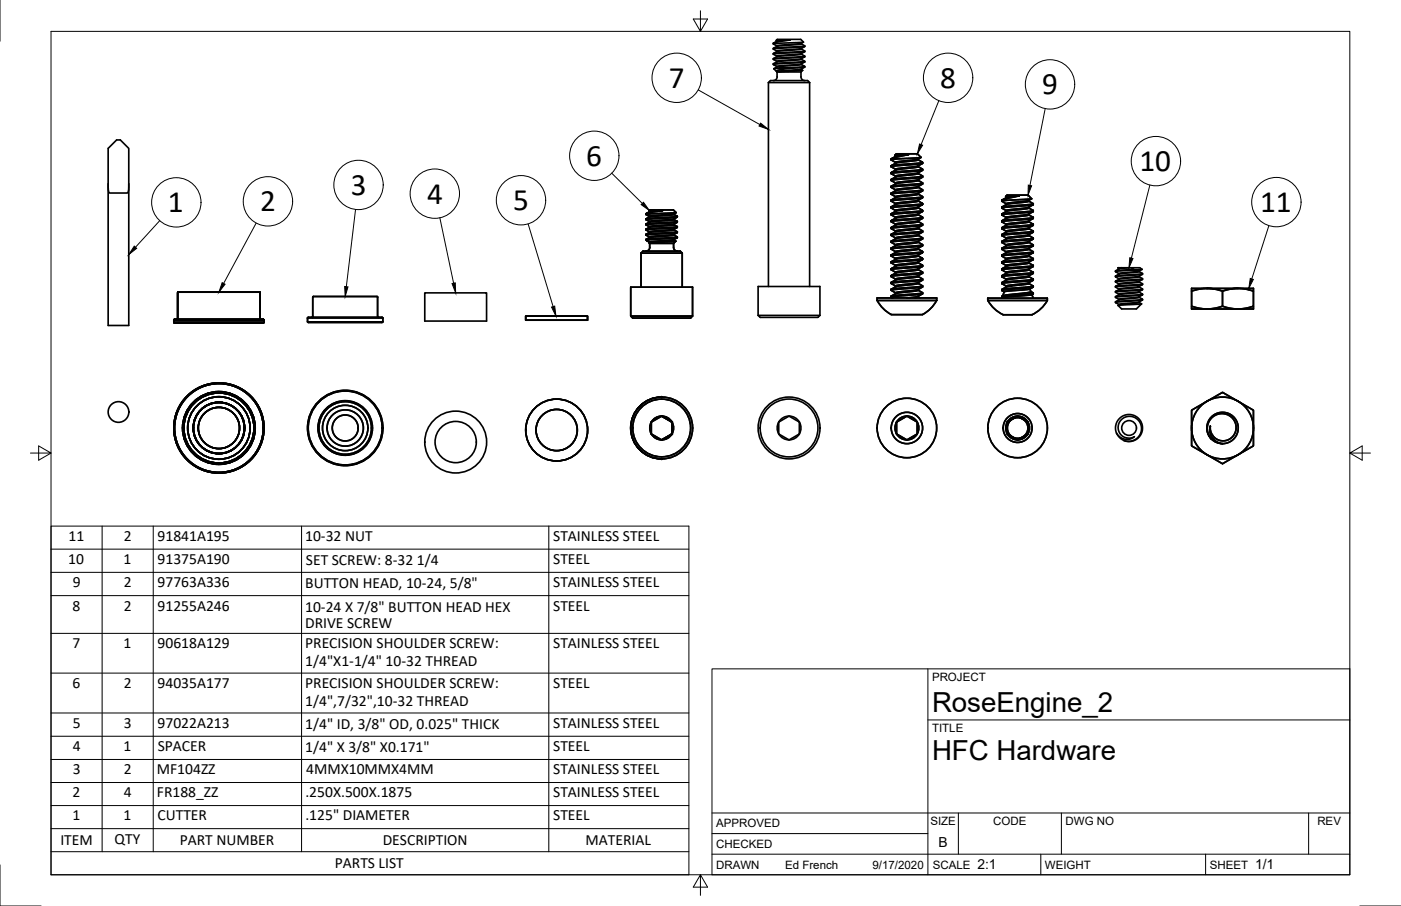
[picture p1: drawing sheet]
<svg xmlns="http://www.w3.org/2000/svg" width="432mm" height="279mm" viewBox="0 0 432 279" stroke-linecap="round" stroke-linejoin="round" font-family="sans-serif">
<!-- layer: Visible -->
<g fill="none" stroke="#000" stroke-width=".51">
<path d="M238.4 13.4v.1M239.2 12.5l.4-.4h7.2l.8 .9M239.3 12.5l.1 .1M239.4 12.6v.1M239.4 14.1v.2M239.4 15.7v.2M239.4 17.3v.2M239.4 18.9v.2M239.4 14.3l-1 .6M239.4 17.5l-1 .6M239.4 19.1l-1 .6M239.4 12.7l-.9 .6"/>
<path d="M239.6 13.4l-1.2 .1 1 .6M240.8 12.3h2.7l-4 .7-1.1 .4M240.8 12.3l-1.5 .2M240.8 12.3l-1.4 .3M243.5 12.3l-4.1 .4M247 13.5l1 .7-8.8 .6-.8 .1v.2M247 15.1l1 .6-8.8 .7-.8 .1v.2M247 16.7l1 .6-8.8 .6-.8 .2v.2M247 18.3l1 .6-8.8 .6-.8 .2v.2M247 19.9l1 .6-8 .6h3.5M247 13.5l-7.6 .8M247 15.1l-7.3 .7-1.3 .7"/>
<path d="M247 16.7l-7.6 .8M247 18.1v.2l-.6 .2-7 .6M247 19.9l-7.6 .8M247 13.4v.1M247 14.9v.2M247 16.5v.2M247 19.7v.2M247.6 13l-9.2 .4M247.6 13l-1.1 .5-7.1 .6M248 14.4l-1.5 .7-7.1 .6M248 15.9l-1.5 .8-7.1 .6M248 17.5l-1.2 .7-7.4 .7"/>
<path d="M248 19.1l-1.2 .7-7.4 .7M248 14.1v.3l-.6 .1-9 .6 1 .6M248 15.7v.3l-.6 .1-9 .6 1 .6M248 17.3v.2l-.6 .2-9 .6 1 .6M248 18.9v.2l-.6 .1-9 .7 1 .6M236.8 25.5a2.51 2.51 0 0 1 2.6-.7h7.6a2.45 2.45 0 0 1 2.5 .7M236.8 25.5h12.7M236.8 25.5v62.8M238.5 21.2l.8 .8M239.4 22.1h.8M239.4 22.1l.1 .1M239.4 20.5v.2"/>
<path d="M239.4 22.1h.1M239.4 20.7l-.9 .5M239.5 22.2h7.4M239.5 22.2v1.5M239.5 23.7l-.2 .7-.9 .4M240 21.1l-1.5 .1M243.5 21.1l-3.5 .5-.6 .2v.3M246.9 22.2v1.9l.4 .5 .7 .2M247 21.5l-6.8 .6M247 21.3v.2M247 21.5l.4 .2M247.4 21.7l-7.2 .4"/>
<path d="M247.4 21.7l-.5 .5M248 20.7l-1.2 .7-7.4 .7M248 20.5v.2l-.5 .1-4 .3M249.5 25.5v62.8M33.3 56.6v43.8h6.4v-43.8M35.9 43.2h1.2l2.6 2.6v12.1l-.4 1.6h-5.6l-.3-.7-.1-13zM274.7 49v.3M274.7 53.3v.2M274.7 57.5v.3M274.7 49.3l1.4 .8M274.7 53.6l1.4 .7M274.7 57.8l1.4 .8"/>
<path d="M275.9 47.9a2.29 2.29 0 0 1 2.1-.5h4.7l1.1 1.1M276.1 48l-.2-.2 4.2-.2-4.1 .9-1.3 .5 9.1-.5M276.1 50.1v.2M276.1 54.3v.2M276.1 58.5v.3M276.1 49l-1.4 .3M277.5 47.6l-1.4 .3v.3M280.1 47.6l-3.6 .4-1.7 .9M283 49.3l1.3 .8-9 .9-.6 .1v.3M283 53.5l1.3 .9-9 .8-.6 .1v.3M283 57.7l1.3 .9-9 .8-.6 .2v.3M283 49l-.1 .4-.5 .1-6.1 .7-1.6 .9"/>
<path d="M283 51.4l-6.5 .9-1.8 .9M283 53.3l-.1 .3-.7 .2-5.9 .6-1.6 .9M283 55.6l-6.5 .9-1.8 .9M283 57.5l-.1 .3-.7 .2-5.9 .7-1.6 .9M283 59.9l-6.5 .8-1.8 1M283 51.4l1.3 .8M283 55.6l1.3 .8M283 59.8l1.3 .8M283 51.2v.2M283 55.4v.2M283 59.6v.3M283.8 48.6l-1.3 .6-6.4 .9"/>
<path d="M284.3 52.2l-.9 .2-8.7 .9M284.3 56.4l-.9 .3-8.7 .8M284.3 50.4l-1.6 .9-6 .7-.6 .2v.2M284.3 52.5l-1.8 .9-6.4 .9M284.3 54.6l-1.6 .9-5.9 .7-.7 .2v.3M284.3 56.7l-1.8 1-6.4 .8M284.3 58.9l-1.6 .9-5.9 .6-.7 .2v.3M284.3 50.4l-9.6 1 1.4 .8M284.3 52.2v.3l-.7 .2-7.5 .6-1.4 .3M284.3 54.3v.3l-.7 .2-8.9 .8 1.4 .9M284.3 56.7l-8.6 .8-1 .3M284.3 58.5v.4l-.7 .1-8.9 .8 1.4 .9"/>
<path d="M284.3 50.1v.3M284.3 56.4v.3M197.6 78.1a2.51 2.51 0 0 1 2.5-.7h7.6a2.49 2.49 0 0 1 2.6 .7M197.6 78.1h12.7M197.6 78.1v10.5M199.1 73.9h.9M199.1 66v.1M199.1 67.5v.2M199.1 69.1v.2M199.1 72.3v.2M199.1 73.9h.1M199.1 73.9l.4 .4"/>
<path d="M199.1 66.1l1 .6M199.1 67.7l1 .6M199.1 70.9l1 .6M199.1 72.5l1 .6M200 65.1a2.74 2.74 0 0 1 2.4-.4h5.1l.9 .9M200 73.9l-.6 .4 .7 .4M200 65.1l.1 .1M200.1 74.9l.1 .2M200.1 66.7v.2M200.1 69.9v.2M200.1 71.5v.2M200.1 74.7v.1"/>
<path d="M200.2 75.1h7.4M200.2 75.1v1.6l-.4 .5-.7 .2M200.3 66l-1.2 .1M201.5 64.9h2.8l-4 .6-1.2 .5M201.5 64.9l-1.5 .2M201.5 64.9l-1.2 .2-.2 .2M204.3 64.9l-4 .4-1.1 .5M207.6 75.1l.1 1.6 .4 .5 .7 .2M207.7 70.9l1 .6-9.6 .8M207.7 66.1l-7.2 .7-1.4 .7M207.7 67.7l-7.2 .7-1.4 .7M207.7 69.3l-7.2 .7-1.4 .7"/>
<path d="M207.7 70.9l-7.3 .7-1.3 .7M207.7 72.5l-7.3 .7-1.3 .7M207.7 74.1l-7.6 .8M207.7 66v.1M207.7 67.5v.2M207.7 69.1v.2M207.7 70.7v.2M207.7 72.3v.2M207.7 73.9v.2M207.7 66.1l1 .6M207.7 67.7l1 .6M207.7 69.3l1 .6"/>
<path d="M207.7 72.5l1 .5M207.7 74.1l.6 .3M208.3 74.4l-8.2 .5M208.3 74.4l-.7 .7M208.3 65.6l-1 .5-7.2 .6M208.4 65.6l-9.3 .4M208.7 66.7l-9.6 .8M208.7 68.3l-9.6 .8M208.7 69.9l-8.9 .6-.7 .2v.2M208.7 73l-9.6 .9M208.7 67l-1.4 .6-6.4 .5-.7 .2-.1 .2M208.7 68.5l-1.4 .7-7.2 .7"/>
<path d="M208.7 70.1l-1.4 .7-7.2 .7M208.7 71.7l-1.4 .7-6.5 .5-.6 .1-.1 .3M208.7 73.3l-1.4 .7-7.2 .7M208.7 66.9l-9.6 .8M208.7 68.5l-9.6 .8 1 .6M208.7 70.1l-9.6 .8M208.7 71.5v.2l-.5 .1-9.1 .7M208.7 73.3l-8.7 .6M208.7 66.7v.2M208.7 68.3v.2M208.7 69.9v.2M208.7 73.1v.2"/>
<path d="M210.3 78.1v10.5M274.7 68.1v.2M274.7 72.3v.3M274.7 76.5v.3M274.7 62l1.4 .8M274.7 66.3l1.4 .8M274.7 76.9l1.4 .7M276.1 62.8v.2M276.1 67v.2M276.1 71.2v.3M276.1 75.5v.2M276.1 79.7v.3"/>
<path d="M283 62l1.3 .8-9 .9-.6 .1v.3M283 66.2l1.3 .9-9.6 1M283 70.4l1.3 .9-9.6 1M283 74.7l1.3 .8-9.6 1M283 78.9l1.3 .9-9.6 1M283 61.7l-.1 .4-.7 .1-5.9 .7-1.6 .9M283 64.1l-6.5 .9-1.8 .9M283 66l-.1 .3-.7 .2-5.9 .6-1.6 .9M283 68.1l-.1 .3-.7 .2-5.9 .7-1.6 .8M283 70.5l-6.5 .8-1.8 1M283 72.6l-6.5 .8-1.8 1M283 74.7l-6.5 .9-1.8 .9"/>
<path d="M283 76.8l-6.5 .9-1.8 .9M283 78.9l-6.5 .9-1.8 .9M283 64.1l1.3 .8M283 68.3l1.3 .8M283 72.6l1.3 .7M283 76.8l1.3 .8M283 63.9v.2M283 70.2v.3M283 72.3v.3M283 74.5v.2M283 76.6v.2M283 78.7v.2"/>
<path d="M284.3 60.6l-1.3 .3-7.7 .7-.6 .1v.3M284.3 64.9l-1.3 .3-7.7 .6-.6 .1v.3M284.3 69.1l-1.3 .3-7.6 .6-.7 .1v.4M284.3 73.3l-1.3 .3-7.9 .7-.4 .1v.3M284.3 77.6l-1.3 .3-7.4 .5-.9 .2v.3M284.3 61l-1.8 .9-6.4 .9M284.3 63.1l-1.6 .9-5.9 .7-.7 .2v.2M284.3 65.2l-1.8 .9-6.4 .9M284.3 67.3l-1.6 .9-5.9 .7-.7 .2v.3M284.3 69.4l-1.8 1-6.4 .8M284.3 71.6l-1.6 .9-5.9 .6-.7 .2v.3M284.3 73.7l-1.8 .9-6.4 .9"/>
<path d="M284.3 75.8l-1.6 .9-5.9 .7-.7 .1v.4M284.3 77.9l-1.8 .9-6.4 .9M284.3 60.9l-8.6 .9-1 .2M284.3 62.8v.3l-.8 .2-8.8 .8 1.4 .8M284.3 65.2l-8.6 .8-1 .3M284.3 67v.3l-.8 .2-8.8 .8 1.4 .9M284.3 69.4l-9.6 1 1.4 .9M284.3 71.2v.4l-.8 .1-8.8 .8 1.4 .9M284.3 73.6l-9.6 1.1 1.4 .8M284.3 75.5v.3l-.5 .1-7.7 .6-1.4 .4M284.3 77.9l-9.6 1 1.4 .9M284.3 79.7v.3l-.5 .2-7.7 .6-1.4 .3"/>
<path d="M284.3 60.7v.2M284.3 64.9v.3M284.3 69.1v.3M284.3 73.4v.2M284.3 77.6v.3M308.8 61.8h1.4M308.8 61.8v.2M308.8 63.9v.3M308.8 68.1v.3M308.8 70.2v.3M308.8 72.3v.3M308.8 74.5v.2"/>
<path d="M308.8 76.6v.3M308.8 78.7v.3M308.8 64.2l1.4 .8M308.8 68.4l1.4 .8M308.8 72.7l1.4 .7M308.8 79l1.4 .8M310 60.6a2.29 2.29 0 0 1 2.1-.4h4.8l1 1.1-7.7 .5M310.2 60.7l1.4-.3h2.6l-4.3 .9-1.1 .5M310.2 60.7v.3M310.2 64.9v.3M310.2 69.2v.2M310.2 73.4v.3"/>
<path d="M310.2 77.6v.3M310.2 61.8l-1.4 .2 1.4 .9M310.2 65.2l-1.4 .8M310.2 75.7l-1.4 .9M310.2 80l-1.4 .8M310.2 60.9l-1.3 .8M311.6 60.4l-1.6 .2 .2 .1M314.2 60.4l-4 .5M317.1 62l1.4 .8-9.7 1.1M317.1 64.1l1.4 .9-9 .8-.7 .2v.3M317.1 66.3l1.4 .8-9.7 1M317.1 68.4l1.4 .8-9.7 1"/>
<path d="M317.1 70.5l1.4 .8-9.7 1M317.1 72.6l1.4 .8-9.7 1.1M317.1 74.7l1.4 .8-9.7 1.1M317.1 76.8l1.4 .9-9.7 1M317.1 79l1.4 .8-9.7 1M317.1 62l-6.6 .9-1.7 1M317.1 63.9v.3l-.5 .1-6.4 .9M317.1 66.3l-6.6 .9-1.7 .9M317.1 68.2v.2l-.5 .2-6.1 .7-1.7 .9M317.1 70.5l-6.6 .9-1.7 .9M317.1 72.4v.3l-.5 .1-6.1 .7-1.7 .9M317.1 74.7l-6.9 1"/>
<path d="M317.1 76.9l-6.6 .8-1.7 1M317.1 79l-6.9 1M317.1 61.8v.2M317.1 66v.3M317.1 70.3v.2M317.1 74.5v.2M317.1 76.6v.3M317.1 78.7v.3M317.9 61.3l-1.2 .6-6 .7-.5 .2v.3M318.4 63.1l-1.9 1-6.3 .8M318.4 65.3l-1.7 .9-5.9 .6-.6 .2v.3M318.4 67.4l-1.9 .9-6.3 .9"/>
<path d="M318.4 69.5l-1.7 .9-5.9 .7-.6 .1v.3M318.4 71.6l-1.9 1-6.3 .8M318.4 73.7l-1.6 .9-6 .7-.6 .2v.3M318.4 75.8l-1.6 .9-6.6 .9M318.4 78l-1.6 .8-6 .7-.6 .2v.3M318.5 62.8l-.1 .3-.5 .2-7.9 .6-1.2 .3M318.5 64.9l-.1 .4-.6 .1-9 .9 1.4 .8M318.5 67.1l-.1 .3-.6 .1-7.8 .6-1.2 .3M318.5 69.2l-.1 .3-.6 .1-9 .9 1.4 .8M318.5 71.3l-.1 .3-.6 .2-7.8 .6-1.2 .3M318.5 73.4l-.1 .3-.6 .2-9 .8 1.4 .9M318.5 75.5l-.1 .3-.6 .2-9 .8 1.4 .9"/>
<path d="M318.5 77.6l-.1 .4-.6 .1-7.8 .6-1.2 .3M318.5 79.8l-.1 .3-.6 .1-9 .9 1.4 .8M53.6 98.7l.2-.2h27.4l.2 .2M53.6 98.7h27.8M53.6 99.4h27.8M53.6 98.7v.7l.2 .2h27.4l.2-.2M80.2 90.2v8.1M80.2 98.3l.2 .2M80.2 90.2l-25.4-.1v8.2l-.2 .2M81.4 98.7v.7M94.8 98l.2-.1h22.8l.2 .1M94.8 98h23.2"/>
<path d="M94.8 99.3h23.2M94.8 98v1.3l.2 .1h22.8l.2-.1M96.6 91.4h19.6l.2 .2M96.6 91.4l-.2 .2v6l-.3 .2M116.4 91.7v5.9M116.4 97.6l.3 .2M118 98v1.3M130.9 90.3h19.1v8.7h-19.1zM162 97.5h19.1v1.2h-19.1zM194.4 97.5a2.63 2.63 0 0 0 2.6 .6h13.8a2.59 2.59 0 0 0 2.6-.6M194.4 97.5h19M194.4 97.5v-8.9h19v8.9"/>
<path d="M233.7 97.3a2.63 2.63 0 0 0 2.6 .6h13.8a2.57 2.57 0 0 0 2.6-.6M233.7 97.3h19M233.7 97.3v-9h19v9M270.3 91.9h18.4v.8h-18.4zM270.4 92.6a8.9 8.9 0 0 0 4.7 4.4h7.3a3.7 3.7 0 0 0 3.9-1.3l1.6-1.7 .8-1.4M274.7 80.8v.2M274.7 85v.3M274.7 89.2v.3M274.7 81.1l1.4 .8M274.7 85.3l1.4 .8M274.7 89.6l1.4 .7M276.1 90.3v.3"/>
<path d="M283 81l1.3 .9-8.9 .8-.7 .1v.4M283 85.3l1.3 .8-8.9 .8-.7 .2v.3M283 89.5l1.3 .8-8.9 .9-.7 .1v.3M283 81l-6.5 .9-1.8 .9M283 83.2l-6.5 .8-1.8 1M283 85.3l-6.7 .9-1.6 .9M283 87.4l-6.7 .9-1.6 .9M283 89.3l-.1 .3-.5 .1-6.1 .7-1.6 .9M283 91.6l-1 .3M283 83.1l1.3 .8M283 87.4l1.3 .7M283 91.6l.5 .3"/>
<path d="M283 80.8v.2M283 82.9v.3M283 85v.3M283 87.2v.2M283 91.4v.2M284.3 83.9l-.9 .3-8.7 .8M284.3 88.1l-.9 .3-8.7 .8M284.3 80l-1.6 .9-5.9 .7-.7 .2v.3M284.3 82.1l-1.6 .9-6.2 .8-.4 .1v.3M284.3 84.3l-1.6 .9-6.2 .7-.4 .2v.2M284.3 86.4l-1.6 .9-6.1 .7-.5 .1v.3M284.3 88.5l-1.8 .9-6.4 .9"/>
<path d="M284.3 90.6l-1.6 .9-3.2 .4M284.3 82.1l-9.6 1 1.4 .9M284.3 83.9v.4l-.5 .1-8.1 .6-1 .3M284.3 86.3l-9.6 1.1 1.4 .8M284.3 88.2v.3l-.5 .1-7.9 .7-1.2 .3M284.3 90.3v.3l-.5 .1-9.1 .9 .4 .3M284.3 81.8v.3M284.3 86.1v.2M304.4 91.9h18.4v.8h-18.4zM308.8 80.8v.3M308.8 91.4v.3M308.8 91.7h.1"/>
<path d="M308.8 87.5l1.3 .7M308.8 83.2l1.4 .8M309.5 90l-.4 1.2M310.1 88.5l-1.3 .8M310.1 88.2l-.1 .4M310.2 81.9v.2M310.2 86.1v.3M310.2 84.2l-1.4 .8M310.2 88.2h-.1M310.2 88.2h1.6M311.8 88.2l-1.7 .3M317.1 81.1l1.4 .8-9.1 .9-.6 .1v.3"/>
<path d="M317.1 83.2l1.4 .8-9.1 .9-.6 .1v.3M317.1 85.3l1.4 .8-9.1 .9-.6 .1v.3M317.1 87.4l1.4 .8-9.1 .9-.6 .2v.3M317.1 81.1l-6.6 .9-1.7 .9M317.1 83.2l-6.9 1M317.1 85.3l-6.6 .9-1.7 .9M317.1 87.4l-5.3 .8M317.1 80.9v.2M317.1 83v.2M317.1 85.1v.2M317.1 87.2v.2M317.4 89.1l-7.9 .9"/>
<path d="M317.4 89.1l.3 .8M317.7 89.9l-1.3 .4-6.4 .7-1.2 .4M317.7 89.9l.8 .5-9.7 1M318.1 90.9l.4 1M318.4 90.7l-1.2 .3-8 .6-.4 .3M318.4 80.1l-1.6 .9-6.6 .9M318.4 82.2l-1.6 .9-6 .7-.6 .1v.3M318.4 84.3l-1.6 .9-6.6 .9M318.4 86.4l-1.8 1-6.4 .8M318.4 88.5l-1 .6M318.5 81.9l-.1 .3-.6 .1-7.8 .7-1.2 .2M318.5 84l-.1 .3-.6 .2-9 .8 1.4 .8"/>
<path d="M318.5 86.1l-.1 .3-.6 .2-7.6 .6-1.4 .3M318.5 88.2l-.1 .3-.6 .2-9 .8 .7 .5M318.5 90.4l-.1 .3-.6 .1-7.6 .6-1.4 .3M322.8 92.7a9.2 9.2 0 0 1-5.1 4.4h-7.2a3.6 3.6 0 0 1-3.4-1.3l-1.7-1.8-.9-1.3M343.8 85.2v.1M343.8 88.3v.2M343.8 89.9v.2M343.8 93.1v.2M343.8 93.3l1 .6M343.8 88.6l1 .5M343.8 85.4l1 .6M344.6 82.6l.2 .2"/>
<path d="M344.6 94.2l7.2-.5-1.6 1.6h-4.5zM344.8 82.6h-.2M344.8 82.6h3.2M344.8 82.8v.2M344.8 84.4v.1M344.8 86v.1M344.8 87.5v.2M344.8 89.1v.2M344.8 90.7v.2M344.8 92.3v.2M344.8 93.9v.2M345.8 82.6l-1 .2"/>
<path d="M348 82.6h1.4M348 82.6l-3 .3-1.2 .6M348.2 83.2h2.8l-7.2 .6 1 .6M348.2 83.2l-3.9 .2-.5 .1v.3M349.4 82.6a3.1 3.1 0 0 1 2.6 .5M349.4 82.6l-1.2 .6M351.1 91.7l1 .6-8.3 .8M351.1 88.5l1 .6-8.3 .8M351.1 85.3l1 .7-7.5 .6-.7 .1-.1 .2M351.1 83.8l1 .6-8.3 .8M351.1 93.3l-5.7 .6-.8 .3M351.1 91.7l-5.9 .7-1.4 .7"/>
<path d="M351.1 90.1l-5.9 .7-1.4 .7M351.1 88.5l-5.9 .7-1.4 .7M351.1 86.9l-5.9 .7-1.4 .7M351.1 85.3l-5.9 .7-1.4 .7M351.1 83.8l-5.9 .6-1.4 .7M351.1 93.3l.7 .4M351.1 90.1l1 .6M351.1 86.9l1 .6M351.1 83.6v.2M351.1 85.2v.1M351.1 86.8v.1M351.1 88.3v.2"/>
<path d="M351.1 89.9v.2M351.1 91.5v.2M351.1 93.1v.2M352 83.1l-1 .1M352 83.1l-1.3 .6-5.9 .7M352.1 90.7l-7.7 .7-.6 .1v.2M352.1 87.5l-8.3 .8M352.1 92.5l-1.4 .7-5.9 .7M352.1 90.9l-1.4 .8-5.9 .6M352.1 89.3l-1.4 .8-5.9 .6M352.1 87.8l-1.4 .7-5.9 .6M352.1 86.2l-1.4 .7-5.9 .6"/>
<path d="M352.1 84.6l-1.4 .7-5.9 .7M352.1 92.3v.2l-.6 .1-7.7 .7M352.1 90.9l-8.3 .8 1 .6M352.1 89.1v.2l-.6 .2-7.7 .6 1 .6M352.1 87.7l-8.3 .9M352.1 86.1l-8.3 .8 1 .6M352.1 84.4v.2l-.6 .1-7.7 .7M352.1 86v.1M352.1 87.5v.2M352.1 90.7v.2M367.3 89.8l2.3-.6 2.4-.3h-4.7v6.4h4.7M367.3 94.4l2.2 .6 2.5 .3"/>
<path d="M372 95.3l3.2-.4a4.9 4.9 0 0 1 4 .2l2.4 .2zM372 95.3h14.3M372 95.3l3.2-.4a4.9 4.9 0 0 1 4 .2l2.4 .2M376.8 89.8v4.6M381.6 95.3h4.7M386.3 89.8v-.9h-5.3l-2.6 .4a4.5 4.5 0 0 1-3.8-.1l-2.6-.3h10.1l1.8 .3 2.4 .6v4.6l-2.2 .6-2.5 .3M386.3 94.4v.9M59.5 131.8h.1M60.1 129.5h-.1M60.2 134.8l-.1 .1M61.4 136.9h-.1M61.6 126.7v.1"/>
<path d="M63.3 125.2l.1 .1M63.7 138.9v.1M65.9 139.7h.1M66.3 124.1v.1M68.6 124.1l.1 .1M69 139.7h.1M71.3 138.9l-.1 .1M71.6 125.2l-.1 .1M73.4 126.7v.1M73.6 136.9h.1M74.8 134.8l.1 .1M74.9 129.5h.1"/>
<path d="M75.4 131.8h-.1M200.7 130.2v3.6M200.7 130.2l2.2-1.3a1.57 1.57 0 0 1 2.4 .2l.8 .5a1.61 1.61 0 0 1 1 2.2v.8a1.2 1.2 0 0 1-.9 1.8l-1.2 .7a1.22 1.22 0 0 1-2 0l-2.3-1.3M200.7 130.1l-.4 1.6v1.1l.4 1M200.7 130.1a3.7 3.7 0 0 1 6.4 0 3.7 3.7 0 0 1-3.2 5.6M200.7 133.8l.7 .9 .9 .6 1.6 .4M203.9 128.3l3.2 1.9v3.6l-3.2 1.9M203.9 122.4a9.5 9.5 0 0 0-9.5 9.6 9.5 9.5 0 0 0 9.5 9.5M240 130.2v3.6M240 130.2l2.2-1.3a1.2 1.2 0 0 1 1.9 0l1.2 .7a1.61 1.61 0 0 1 1.1 2.2v.8a1.2 1.2 0 0 1-1 1.8l-1.2 .7a1.22 1.22 0 0 1-1.9 0l-2.3-1.3M240 130.1a3.7 3.7 0 0 1 5.6-.9 3.7 3.7 0 0 1 0 5.6 3.7 3.7 0 0 1-5.6-1M240 130.1l-.5 1.6 .1 1.1 .4 1"/>
<path d="M276.3 130.2v3.6M276.3 130.2l2.2-1.3a1.22 1.22 0 0 1 2 0l1.2 .7a1.61 1.61 0 0 1 1 2.2v.8a1.2 1.2 0 0 1-1 1.8l-1.2 .7a1.22 1.22 0 0 1-1.9 0l-1.2-.7a1.6 1.6 0 0 1-1.1-2.2zM276.3 130.2l2.2-1.3a1.22 1.22 0 0 1 2 0l1.2 .7a1.61 1.61 0 0 1 1 2.2v.8a1.2 1.2 0 0 1-1 1.8l-1.2 .7a1.22 1.22 0 0 1-1.9 0l-2.3-1.3M276.3 130.1a3.7 3.7 0 0 1 5.6-.9 3.7 3.7 0 0 1 0 5.6 3.7 3.7 0 0 1-5.6-1M276.3 130.1l-.4 1.6v1.1l.4 1M310.5 130.2v3.6M310.5 130.2l2.1-1.3a1.22 1.22 0 0 1 2 0l1.2 .7a1.6 1.6 0 0 1 1 2.2v.8a1.6 1.6 0 0 1-1.4 2l-.8 .5a1.22 1.22 0 0 1-1.9 0l-1.2-.7a1.61 1.61 0 0 1-1-2.2zM310.5 130.2l2.1-1.3a1.22 1.22 0 0 1 2 0l1.2 .7a1.6 1.6 0 0 1 1 2.2v.8a1.6 1.6 0 0 1-1.4 2l-.8 .5a1.22 1.22 0 0 1-1.9 0l-2.2-1.3M310.5 130.1a3.7 3.7 0 0 1 5.5-.9 3.7 3.7 0 0 1 0 5.6 3.7 3.7 0 0 1-5.5-1M310.5 130.1l-.5 1.6 .1 1.1 .4 1M344.2 133.6l.9 1.4 1.3 .8M349.6 134.7l-1.4 .7-1.4 .1-1.5-.6-1.2-1.3-.3-1.9 .3-1.4 1.2-1.5 1.1-.7 1.9-.3 2 .7 1.3 1.4 .5 1.7-.3 2.1-1.4 1.7-1.8 .7-2.2-.2"/>
<path d="M349.6 134.7a3.3 3.3 0 0 1-3.7-.3l-.9-1-.4-1.2 .2-1.4 .6-1.2 1.1-.8 1.2-.4 1.4 .1 1.5 .8 .9 1.2 .3 1.1-.1 1.4-.4 1.1-.7 .9-1.4 .8-1.1 .3-1.7-.2M372 123.7l4-2.2a1.27 1.27 0 0 1 1.9 .2l3.7 2M372 123.7l-3.9 2.3a1.28 1.28 0 0 0-.8 1.8v8.7a1.29 1.29 0 0 0 1.1 1.7l7.6 4.3a1.27 1.27 0 0 0 1.9-.2l7.6-4.3a1.28 1.28 0 0 0 .8-1.8v-8.7a1.29 1.29 0 0 0-1.1-1.7l-3.6-2.1M373.4 135.4l-.9-1.2-.4-1.7 .2-1.8 1.1-1.8 1.2-.9 1.8-.4 1.6 .2 1.5 .8 1 1.3 .5 1.6-.2 1.5-.8 1.5-1.4 1.1-1.5 .4-1.7-.3-1.2-.9a4.1 4.1 0 0 1-1.2-3.4l-.1 1.6 .6 1.8 1.6 1.5 1.7 .5M381.6 123.7a9.5 9.5 0 0 0-9.6 0M381.6 123.7a9.5 9.5 0 0 1 2.5 14.4 9.5 9.5 0 0 1-14.6 0 9.5 9.5 0 0 1 2.5-14.4"/>
<circle cx="36.5" cy="127.1" r="3.2"/>
<circle cx="67.5" cy="132" r="13.7"/>
<circle cx="67.5" cy="132" r="9.6"/>
<circle cx="67.5" cy="132" r="13.9"/>
<circle cx="67.5" cy="132" r="10.8"/>
<circle cx="67.5" cy="132" r="7.9"/>
<circle cx="67.5" cy="132" r="6.4"/>
<circle cx="67.5" cy="132" r="11.2"/>
<circle cx="106.4" cy="132" r="4"/>
<circle cx="106.4" cy="132" r="8.4"/>
<circle cx="106.4" cy="132" r="8.1"/>
<circle cx="106.4" cy="132" r="11.6"/>
<circle cx="106.4" cy="132" r="11.4"/>
<circle cx="106.4" cy="132" r="7"/>
<circle cx="106.4" cy="132" r="5.6"/>
<circle cx="140.5" cy="136.3" r="6.4"/>
<circle cx="140.5" cy="136.3" r="9.5"/>
<circle cx="171.6" cy="132.6" r="6.4"/>
<circle cx="171.6" cy="132.6" r="9.5"/>
<circle cx="203.9" cy="132" r="8.9"/>
<circle cx="203.9" cy="132" r="9.5"/>
<circle cx="243.2" cy="132" r="9.5"/>
<circle cx="243.2" cy="132" r="8.9"/>
<circle cx="279.5" cy="132" r="4.8"/>
<circle cx="279.5" cy="132" r="9.2"/>
<circle cx="313.6" cy="132" r="3.2"/>
<circle cx="313.6" cy="132" r="4.5"/>
<circle cx="313.6" cy="132" r="9.2"/>
<circle cx="348" cy="132" r="2.28"/>
<circle cx="376.8" cy="132" r="4.8"/>
</g>
<g fill="#000" stroke="#000" stroke-width=".31">
<circle cx="203.9" cy="122.5" r=".24"/>
<circle cx="207.1" cy="130.2" r=".24"/>
<circle cx="207.1" cy="133.8" r=".24"/>
<circle cx="203.9" cy="141.5" r=".24"/>
</g>
<!-- layer: Border -->
<path d="M0 0v12.7M15.7 9.7h400.3v260.1h-400.3zM215.9 3.3v6.4l-2.2-3.8h4.4l-2.2 3.8M9.4 139.7h6.3l-3.8-2.2v4.4l3.8-2.2M416 139.7l3.8 2.2v-4.4l-3.8 2.2h6.4M0 266.7v12.7h12.7M215.9 269.8l2.2 3.8h-4.4l2.2-3.8v6.3M419.1 279.4h12.7" fill="none" stroke="#000" stroke-width=".31"/>
<!-- layer: Titleblock -->
<path d="M219.4 206.3h196.6v63.5h-196.6zM286 206.3v63.5M286 222h130M219.4 257.1h66.6M219.4 250.7h196.6M295.4 250.7v12.7M327.1 250.7v12.7M403.3 250.7v12.7M219.4 263.4h196.6M320.8 263.4v6.4M371.6 263.4v6.4" fill="none" stroke="#000" stroke-width=".31"/>
<!-- layer: BOM -->
<g fill="none" stroke="#000" stroke-width=".31">
<path d="M215.2 27.7l19 10.7M289.3 31.1l-5.4 13.5M322.1 33.5l-4.7 23.7M188.6 53.4l9.4 9.3M354.4 57.1l-5.7 22.5M49.2 68.1l-7.4 8.1M79 68.8l-10.1 18.6M109.6 64.6l-2.9 23.8M135.6 67.2l4.2 20.1M162.8 69l7.7 25.6M391.1 69.6l-5.3 16.4M15.7 162.2h196.6v107.6h-196.6z"/>
<path d="M15.7 176.5h196.6M15.7 169.4h196.6M31.5 162.2v100.5M47.2 162.2v100.5M92.9 162.2v100.5M169.1 162.2v100.5M15.7 195.3h196.6M15.7 183.7h196.6M15.7 219.9h196.6M15.7 207.6h196.6M15.7 234.2h196.6M15.7 227.1h196.6"/>
<path d="M15.7 255.5h196.6M15.7 248.4h196.6M15.7 241.3h196.6M15.7 262.7h196.6"/>
<circle cx="208.6" cy="24" r="7.6"/>
<circle cx="292.2" cy="24" r="7.6"/>
<circle cx="323.6" cy="26" r="7.6"/>
<circle cx="110.5" cy="57" r="7.6"/>
<circle cx="134" cy="59.7" r="7.6"/>
<circle cx="183.2" cy="48" r="7.6"/>
<circle cx="356.3" cy="49.7" r="7.6"/>
<circle cx="54.3" cy="62.4" r="7.6"/>
<circle cx="82.6" cy="62.1" r="7.6"/>
<circle cx="160.6" cy="61.8" r="7.6"/>
<circle cx="393.4" cy="62.3" r="7.6"/>
</g>
<path d="M234.4 38l2.4 1.9-2.9-1zM283.4 44.4l1 .4-1.7 2.6zM316.9 57.1l1 .2-1.1 2.9zM41.4 75.9l.7 .7-2.4 1.9zM198.3 62.4l1.8 2.5-2.5-1.8zM348.2 79.5l1 .2-1.2 2.9zM68.5 87.2l.9 .5-1.9 2.4zM106.2 88.3l1.1 .2-.9 2.9zM139.3 87.4l1-.2 .1 3.1zM170 94.7l1-.3 .3 3.1zM385.3 85.9l1 .3-1.4 2.7z" fill="#000" stroke="#000" stroke-width=".31"/>
<g font-size="9.6">
<text x="206.1" y="27.1">7</text>
<text x="289.8" y="27.1">8</text>
<text x="321.2" y="29.1">9</text>
<text x="180.7" y="51.1">6</text>
<text x="351.2" y="52.7">10</text>
<text x="51.8" y="65.5">1</text>
<text x="80.1" y="65.2">2</text>
<text x="108.1" y="60.1">3</text>
<text x="131.6" y="62.8">4</text>
<text x="158.2" y="64.8">5</text>
<text x="388.4" y="65.4">11</text>
</g>
<g font-size="8.5">
<text x="287.3" y="219.5">RoseEngine_2</text>
<text x="287.3" y="234.5">HFC Hardware</text>
</g>
<g font-size="4.8">
<text x="21.1" y="166.8">11</text>
<text x="38.1" y="166.8">2</text>
<text x="48.6" y="166.8">91841A195</text>
<text x="94.1" y="166.8">10-32 NUT</text>
<text x="170.5" y="166.8">STAINLESS STEEL</text>
<text x="21.1" y="173.9">10</text>
<text x="38.1" y="173.9">1</text>
<text x="48.6" y="173.9">91375A190</text>
<text x="170.5" y="173.9">STEEL</text>
<text x="94.3" y="174.3">SET SCREW: 8-32 1/4</text>
<text x="22.4" y="181.1">9</text>
<text x="38.1" y="181.1">2</text>
<text x="48.6" y="181.1">97763A336</text>
<text x="94.1" y="181.5">BUTTON HEAD, 10-24, 5/8&quot;</text>
<text x="170.5" y="181.1">STAINLESS STEEL</text>
<text x="22.4" y="188.3">8</text>
<text x="38.1" y="188.3">2</text>
<text x="48.6" y="188.3">91255A246</text>
<text x="94.1" y="188.7">10-24 X 7/8&quot; BUTTON HEAD HEX</text>
<text x="170.5" y="188.3">STEEL</text>
<text x="94.1" y="193.8">DRIVE SCREW</text>
<text x="22.4" y="199.9">7</text>
<text x="38.1" y="199.9">1</text>
<text x="48.6" y="199.9">90618A129</text>
<text x="94.1" y="199.9">PRECISION SHOULDER SCREW:</text>
<text x="170.5" y="199.9">STAINLESS STEEL</text>
<text x="94.1" y="205.4">1/4&quot;X1-1/4&quot; 10-32 THREAD</text>
<text x="22.4" y="212.2">6</text>
<text x="38.1" y="212.2">2</text>
<text x="48.6" y="212.2">94035A177</text>
<text x="94.1" y="212.2">PRECISION SHOULDER SCREW:</text>
<text x="170.5" y="212.2">STEEL</text>
<text x="94.1" y="217.7">1/4&quot;,7/32&quot;,10-32 THREAD</text>
<text x="22.4" y="224.5">5</text>
<text x="38.2" y="224.5">3</text>
<text x="48.6" y="224.5">97022A213</text>
<text x="94.1" y="224.9">1/4&quot; ID, 3/8&quot; OD, 0.025&quot; THICK</text>
<text x="170.5" y="224.5">STAINLESS STEEL</text>
<text x="22.4" y="231.6">4</text>
<text x="38.1" y="231.6">1</text>
<text x="48.6" y="231.6">SPACER</text>
<text x="94.1" y="232">1/4&quot; X 3/8&quot; X0.171&quot;</text>
<text x="170.5" y="231.6">STEEL</text>
<text x="22.4" y="238.8">3</text>
<text x="38.1" y="238.8">2</text>
<text x="48.3" y="238.8">MF104ZZ</text>
<text x="94.4" y="238.8">4MMX10MMX4MM</text>
<text x="170.5" y="238.8">STAINLESS STEEL</text>
<text x="22.4" y="245.9">2</text>
<text x="38.2" y="245.9">4</text>
<text x="48.3" y="245.9">FR188_ZZ</text>
<text x="94.1" y="245.9">.250X.500X.1875</text>
<text x="170.5" y="245.9">STAINLESS STEEL</text>
<text x="22.3" y="253">1</text>
<text x="38.1" y="253">1</text>
<text x="48.5" y="253">CUTTER</text>
<text x="94.1" y="253">.125&quot; DIAMETER</text>
<text x="170.5" y="253">STEEL</text>
<text x="18.6" y="260.6">ITEM</text>
<text x="35.3" y="260.4">QTY</text>
<text x="55.4" y="260.6">PART NUMBER</text>
<text x="118" y="260.6">DESCRIPTION</text>
<text x="180.5" y="260.6">MATERIAL</text>
<text x="103.2" y="267.7">PARTS LIST</text>
</g>
<g font-size="4.3">
<text x="289.3" y="261.2">B</text>
<text x="301.2" y="268.1">2:1</text>
<text x="386.8" y="268.1">1/1</text>
</g>
<g font-size="3.5">
<text x="287.3" y="210.1">PROJECT</text>
<text x="287.3" y="225.8">TITLE</text>
<text x="220.7" y="255.2">APPROVED</text>
<text x="286.7" y="254.5">SIZE</text>
<text x="306.1" y="254.5">CODE</text>
<text x="328.4" y="254.5">DWG NO</text>
<text x="406" y="254.5">REV</text>
<text x="220.7" y="261.5">CHECKED</text>
<text x="220.7" y="267.9">DRAWN</text>
<text x="242" y="267.9">Ed French</text>
<text x="268.9" y="267.9">9/17/2020</text>
<text x="287.5" y="267.9">SCALE</text>
<text x="322.1" y="267.9">WEIGHT</text>
<text x="372.9" y="267.9">SHEET</text>
</g>
</svg>
